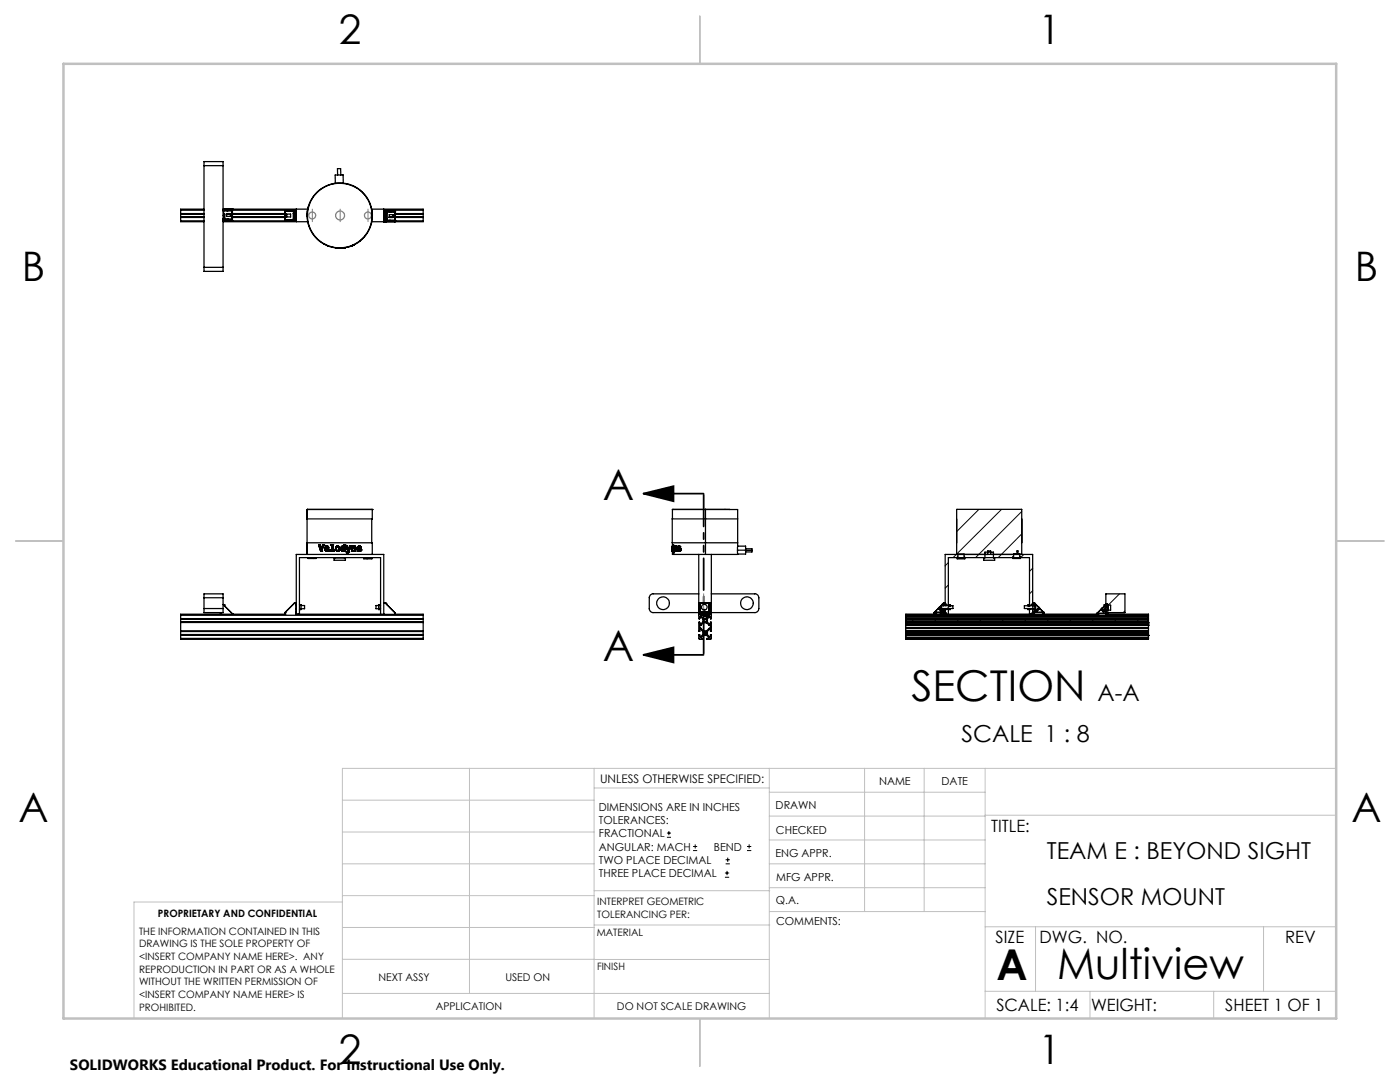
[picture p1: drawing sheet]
<svg xmlns="http://www.w3.org/2000/svg" width="279mm" height="216mm" viewBox="0 0 279 216" stroke-linecap="round" stroke-linejoin="round" font-family="sans-serif">
<g fill="none" stroke="#000" stroke-width=".2">
<path d="M189.3 112.3l-.7 .6M189.3 116.7l-.7 .7M190.9 110.6l-.7 .7M195.4 101.6l-4.5 4.5M199.9 101.6l-9 9M203.9 102.1l-9.2 9.2M203.9 106.5l-4.7 4.8M204.3 110.6l-.8 .8M206.1 113.4l-.6 .6M206.1 117.9l-.6 .6M223.4 118.5l-2.2 2.3M181.9 124.1l-.2 .2"/>
<path d="M182.3 123.7l-.3 .3M182.6 123.4l-.2 .2M183.9 126.6l-.2 .2M184.3 126.2l-.3 .3M184.6 125.9l-.2 .2M186.4 124.1l-.2 .2M186.8 123.7l-.3 .3M187.1 123.4l-.2 .2M188.4 126.6l-.2 .2M188.8 126.2l-.3 .3M188.9 121.5l-1 1.1M189.1 125.9l-.2 .2"/>
<path d="M189.6 120.9l-.5 .5M189.7 120.8l-.1 .1M190.9 124.1l-.2 .2M191.3 123.7l-.3 .3M191.6 123.4l-.2 .2M192.9 126.6l-.2 .2M193.3 126.2l-.3 .3M193.6 125.9l-.2 .2M195.4 124.1l-.2 .2M195.8 123.7l-.3 .3M196.1 123.4l-.2 .2M197.4 126.6l-.2 .2"/>
<path d="M197.8 126.2l-.3 .3M198.1 125.9l-.2 .2M199.9 124.1l-.2 .2M200.3 123.7l-.3 .3M200.6 123.4l-.2 .2M201.9 126.6l-.3 .2M202.2 126.2l-.2 .3M202.6 125.9l-.2 .2M204.4 124.1l-.2 .2M204.8 123.7l-.3 .3M205.1 123.4l-.2 .2M206.3 126.6l-.1 .2"/>
<path d="M206.5 121.9l-.6 .7M206.8 126.2l-.3 .3M207 125.9l-.1 .2M208.8 124.1l-.2 .2M209.2 123.7l-.2 .3M209.5 123.4l-.1 .2M210.9 126.6l-.3 .2M211.2 126.2l-.2 .3M211.6 125.9l-.3 .2M213.4 124.1l-.3 .2M213.7 123.7l-.2 .3M214.1 123.4l-.2 .2"/>
<path d="M215.3 126.6l-.2 .2M215.7 126.2l-.3 .3M216 125.9l-.2 .2M217.8 124.1l-.2 .2M218.2 123.7l-.3 .3M218.5 123.4l-.2 .2M219.5 122.4l-.4 .3M219.8 126.6l-.2 .2M220.2 126.2l-.3 .3M220.5 125.9l-.2 .2M221 120.9l-.7 .7M222.3 124.1l-.2 .2"/>
<path d="M222.7 123.7l-.3 .3M223 123.4l-.2 .2M224.3 126.6l-.2 .2M224.5 121.9l-.3 .3M224.7 126.2l-.3 .3M225 125.9l-.2 .2M226.8 124.1l-.2 .2M227.2 123.7l-.3 .3M227.5 123.4l-.2 .2M228.8 126.6l-.2 .2M229.2 126.2l-.3 .3M133.1 167.1h.8"/>
<path d="M133.1 166.2h.8M133.5 165.8v.9M138.3 169.7h.8M138.3 168.9h.8M138.7 168.5v.8M144.7 175h.8M144.7 174.2h.8M144.8 172.4h.9M144.8 171.6h.9M145.1 173.8v.8M145.2 171.1v.9M149.1 169.7h.8"/>
<path d="M149.1 168.9h.8M149.5 168.5v.8"/>
</g>
<path d="M128.4 98.5l6-1.5v3zM128.4 98.5h12M128.4 130.7l6-1.5v3zM128.4 130.7h12" fill="none" stroke="#000" stroke-width=".35"/>
<g fill="none" stroke="#808080" stroke-width=".25">
<circle cx="62.3" cy="43" r=".69"/>
<circle cx="67.9" cy="43" r=".89"/>
<circle cx="73.4" cy="43" r=".69"/>
</g>
<path d="M140.4 98.5v32.2" fill="none" stroke="#000" stroke-width=".35" stroke-dasharray="6.3 1.3 1.3 1.3 1.3 1.3" stroke-dashoffset="-.2"/>
<g fill="none" stroke="#c0c0c0" stroke-width=".2">
<path d="M68.3 159.7h50.3M93.7 153.3v44.9M118.6 153.3v49.9M118.6 157.2h34.9M153.5 153.3v49.9M153.5 158.1h43.1M172.5 153.3v28.6M184.4 153.3v28.6M196.6 153.3v49.9M266.7 153.3h-198.4v49.9M68.3 178.7h50.3M68.3 172.4h50.3"/>
<path d="M68.3 166h50.3M68.3 180h-41.6v23.2M118.6 177.7h35M153.5 167.6h43.1M153.5 162.8h43.1M153.5 172.4h43.1M153.5 177.1h43.1M196.6 162.7h70.1M68.3 198.2h85.2M68.3 191.4l85.2 .1M68.3 185.1h50.3M118.6 184.6h35"/>
<path d="M153.6 181.9h43M196.6 197.8h70.1M196.6 184.9h70.1M206.7 184.9v12.9M217.5 197.8v5.4M242.2 197.8v5.4M252.2 184.9v12.9"/>
</g>
<path d="M139.7 3.2v9.5M3.1 107.9h9.6M266.7 107.9h9.5M139.7 203.2v9.6" fill="none" stroke="#c0c0c0" stroke-width=".25"/>
<path d="M12.7 12.7h254v190.5h-254z" fill="none" stroke="#c0c0c0" stroke-width=".5"/>
<path d="M62.3 41.7v2.5M67.9 41.7v2.5M73.4 41.7v2.5M140.4 118.5v3.7" fill="none" stroke="#808080" stroke-width=".2" stroke-dasharray="15.2 1.3 1.3 1.3"/>
<path d="M128.4 98.5l6-1.5v3zM128.4 130.7l6-1.5v3z" fill="#000"/>
<g fill="none" stroke="#000" stroke-width=".25">
<path d="M40.7 33.1v-.9h3.8v.9M40.7 33.1v20.2M40.7 33.1h3.8M44.5 33.1v20.2M66.9 36.5v-1.6h1.4h.2v1.6M67.4 34.9l-.1-1.2h.7v1.2M36.1 42.6v.1M36.1 43.3v.1M36.1 44.1v.1h4.6M36.1 42.7h.1M36.1 43.3h.1M36.1 41.9v.7"/>
<path d="M36.1 42.7v.6M36.1 43.4v.7M36.1 42.7h4.6M36.1 41.9h4.6M36.1 44.1h4.6M36.1 43.4h4.6M36.1 43.3h4.6M36.1 42.6h4.6M40.7 41.7h-4.6v.2M40.7 53.3v.9h3.8v-.9M40.7 53.3h3.8M44.5 43.7l.1 .1"/>
<path d="M44.5 43.7h.1M44.5 43.8h.1M44.5 43h.2M44.5 43.6h.2M44.5 44.2h16.9M44.5 41.7h16.9M44.5 44h1.9M44.5 44.1h12.3M44.5 41.8h1.9M44.6 42v.1M44.6 42h.1M44.6 43.8h.1"/>
<path d="M44.6 42h-.1M44.6 42h1.6M44.6 42h1.7M44.6 43.8h.8M44.6 43.7v.1M44.6 42.1h1.7M44.6 42.1v.9M44.6 43.6v.1M44.7 43.8v-1.1h.2v1.1M45.2 42.7h.8M45.2 42.6h.8v.6h-.8zM45.3 43.8h.1"/>
<path d="M45.3 42h.1M45.3 43.8v.1M45.3 41.9h.1M45.3 43.9h.1M45.3 43.9h.2M45.4 43.8v.1M45.4 43.8h.1M45.4 42h.1M45.4 41.9v.1M45.5 43.9h.1M45.5 41.9h.1M45.5 43.8v.1"/>
<path d="M45.5 43.8h.1M45.5 43.8h.8M45.5 41.9v.1M46.2 42l.1 .1M46.3 42v.1M46.3 42h-.1M46.3 43.7v.1M46.3 43.7l-1.7 .1M46.3 42.1v1.6M46.4 41.8h.1M46.4 44h.1M46.4 41.8v2.2"/>
<path d="M46.4 42.7h10.4M46.4 41.9h10.4M46.4 43.4h10.4M46.4 43.3h10.4M46.4 42.6h10.4M56.8 44.1h.1M56.8 41.9h.1M56.8 41.9v2.2M56.9 41.9h.1M56.9 44.1h.1M56.9 44.1h1.8M56.9 41.9h1.8"/>
<path d="M56.9 41.9v2.2M56.9 43.9h.1M56.9 42.2h1.7M56.9 43.9h1.7M56.9 42.2v1.7M56.9 42.1v.1M56.9 42.1h1.8M57.2 42.7h.8v.6h-.8zM57.2 42.7v.6M57.7 42.1h.1M57.7 43.9h.1M57.7 43.9v.1"/>
<path d="M57.7 42.1h.2M57.8 42.1h.1M57.8 42.1h-.1M57.8 43.9h.1M57.9 42.1h.1M57.9 43.9h.1M57.9 43.9l-.2 .1M58.6 42.2h.1M58.6 42.1v.1M58.6 43.9h.1M58.6 42.2v.4M58.6 43.7v.2"/>
<path d="M58.7 42.1v.1M58.7 43.9h-1.8M58.7 42.6h-.2v1.1h.2M58.7 43.9h.1M58.7 42.2h.1M58.7 41.9h.1M58.7 44.1h.1M58.7 41.9v2.2M58.8 41.9h.1M58.8 44.1h.1M58.8 41.9h.3v.8M58.8 44.1h.2"/>
<path d="M58.8 41.9v2.2M58.8 44.1h.3M59 41.9v2.2M59 44.1h.1M59.1 43.5h.1M59.1 41.9h.1M59.1 44.1h.1M59.1 42.6h.1M59.1 42.7h.1M59.1 41.7v2.5M59.1 43.3v.8M61.3 43.1h.1"/>
<path d="M61.6 41.2l-.3 1.9M64.6 48.7h.1M65.4 49l.1 .1zM65.4 49h.1M66.2 49.3h.1M67 49.5h.1M67.6 49.5h.1M68.4 49.5h.1M68.5 49.5h.1M68.6 49.5h.1M68.6 49.5h.2M68.7 49.5h.1"/>
<path d="M68.7 49.5h-.2M68.8 49.4l-.1 .1M69.5 49.3h.1M70.4 49h-.1M70.4 49h.1M71.9 48.1l-.1 .1M74.2 41.7h10.3v.2M74.2 44.2h2.6M74.2 41.9l.1 1M74.3 42.9a6.5 6.5 0 0 0-6.6-6.3 6.5 6.5 0 0 0-6.4 6.5M74.3 42.9h.1M74.3 42.9a6.5 6.5 0 0 1-6.4 6.6 6.5 6.5 0 0 1-6.6-6.4"/>
<path d="M74.3 42.9a6.5 6.5 0 0 0-6.6-6.4 6.5 6.5 0 0 0-6.4 6.6M76.6 41.7v2.5M76.6 44.2h.1M76.6 42h.2M76.6 42v2.2M76.8 42h.1M76.8 44.2h.1M76.8 42v2.2M76.9 44.2h.1M76.9 44h.1M76.9 42.3h.1M76.9 42.3h.2"/>
<path d="M76.9 44h.2M76.9 42.8h.2M76.9 43.5h.2M76.9 42h1.9M76.9 42v2.2M77 42.2l-.1 .1M77 42.2h1.7M77 44h.9M77.1 42.6v1.1M77.1 42.6h.2v1.1h-.2M77.1 42.2v.1M77.1 44h.1"/>
<path d="M77.1 42.3h1.7M77.1 44h1.7M77.1 42.3v.3M77.1 43.7v.3M77.7 42.8h.8v.6h-.8zM77.7 43.3h.8M77.7 42.2h.1M77.8 42.2h.1M77.8 44h.1M77.8 44v.1M77.8 42.2h.2M77.8 44.1h.1"/>
<path d="M77.9 44v.1M77.9 44h.1M77.9 42.2h.1M77.9 44.1h.1M78 44l-.1 .1M78 44h.1M78 42.2h-.1M78 42.2h.1M78 44h.7M78.7 42.2l.1 .1M78.7 42.2h.1M78.7 44h.1"/>
<path d="M78.8 42h.1M78.8 44h-.1M78.8 44.2h.1M78.8 42.3h.1M78.8 44h.1M78.8 42.3v1.7M78.8 42v2.2M78.8 42.7h5.7M78.8 44.1h5.7M78.8 43.4h5.7M78.8 43.3h5.7M78.8 42.6h5.7"/>
<path d="M84.5 42.6v.1M84.5 43.3v.1M84.5 44.1v.1h-7.6M84.5 42.7h.1M84.5 43.3h.1M84.5 41.9v.7M84.5 42.7v.6M84.5 43.4v.7M84.5 41.9l-7.9 .1M40.7 119.3v-.8h3.8v.8M40.7 119.3h3.8M40.7 119.3v2.1"/>
<path d="M44.5 119.3v2.1M61.3 108.3h13v2.3M61.3 101.7h13M61.3 101.7h.1M61.3 101.7v8.9M61.5 111.3v.1h1.6v-.1M63.6 108.7h.2M63.6 108.7l.4 1.3M63.6 108.7h.1M63.8 108.7h.1M63.8 108.7l.3 1.1M64 110h.2"/>
<path d="M64 110h.1M64.2 110h.1M64.4 108.7h.2M64.4 108.7l-.3 1.1M64.6 108.7h.1M64.6 108.7l-.4 1.3M64.8 109.7l.1 .2M64.8 109.7h.1M64.8 109.5h.1M64.8 109.5v.2M64.9 109.1l-.1 .4M64.9 109.9l.1 .1"/>
<path d="M64.9 109.1h.1M64.9 109.9h.1M64.9 109.5l.2 .4 .2-.1M64.9 109.5h.1M65 110h.1M65 110h.2M65.2 109h.2M65.2 109l-.3 .1M65.2 110h.1M65.2 109h.1M65.3 109.1h-.2l-.2 .3h.5v-.1M65.3 109.1l.1 .1"/>
<path d="M65.3 109.1h.1M65.3 110h.1M65.3 109.8h.1M65.4 109.2v.1M65.4 109l.2 .3v.2h-.7M65.4 109h.1M65.4 109.2h.1M65.4 109.7l-.1 .1M65.4 109.3h.1M65.4 109.7h.1M65.6 109.7l-.3 .3M65.6 109.7h-.2"/>
<path d="M65.6 109.7h.1M65.9 109.8v.2M65.9 110h.1M65.9 109.8h.1M66 108.7h.4M66 108.7v.1M66 108.8h.2M66 108.7h.1M66 108.8h.1M66.2 108.8v1h-.3M66.2 108.8h.1M66.4 109.8h.3"/>
<path d="M66.4 109.8h.1M66.4 108.7h.1M66.4 108.7v1.1M66.7 111.3h2.2v.5h-2.2zM66.7 109.8v.2h-.8M66.7 109.8h.1M66.9 111.3h.1M67 109.5v.2M67 109.5h.1M67 109.7l.1 .2M67 109.3v.2M67 109.3h.1"/>
<path d="M67 109.7h.1M67.1 109.9l.1 .1M67.1 109.1l-.1 .2M67.1 109.9h.1M67.1 109.1h.1M67.2 110h.2M67.2 109l-.1 .1M67.2 109h.1M67.2 110h.1M67.3 109h-.1M67.4 109a.52 .52 0 0 1 .4 .5 .52 .52 0 0 1-.4 .5M67.4 109h-.2"/>
<path d="M67.4 110h.1M67.4 109h.1M67.5 109.1a.35 .35 0 0 0-.4 .4 .35 .35 0 0 0 .4 .4M67.5 109.1l.1 .1M67.5 109.1h.1M67.5 109.9h.1M67.6 109.2v.1M67.6 109.8l-.1 .1M67.6 109.2h.1M67.6 109.8h.1M67.6 109.3v.2M67.6 109.6v.2"/>
<path d="M67.6 109.3h.1M67.6 109.6h.1M67.6 109.5v.1M67.6 109.5h.1M68 109.5l.1 .2M68 109.5h.1M68.1 109.3l-.1 .2M68.1 109.7v.2M68.1 109.7h.1M68.1 109.3h.1M68.1 109.1v.2M68.1 109.9l.1 .1"/>
<path d="M68.1 109.9h.1M68.1 109.1h.1M68.2 109l-.1 .1M68.2 110h.2M68.2 109h.1M68.2 110h.1M68.3 110h.1M68.4 109h-.2M68.4 109h.1M68.4 110h.1M68.5 109.1l.1 .1M68.5 109.1a.35 .35 0 0 0-.3 .4 .35 .35 0 0 0 .3 .4"/>
<path d="M68.5 109.1h.1M68.5 109.9h.1M68.6 109.2l.1 .1M68.6 109.8l-.1 .1M68.6 109.2h.1M68.6 109.8h.1M68.7 109.3v.2M68.7 109.6l-.1 .2M68.7 109.3h.1M68.7 109.6h.1M68.7 109.5v.1M68.7 110v-.2l-.3 .2"/>
<path d="M68.7 108.7h.1M68.7 108.7v.4l-.3-.1M68.7 109.5h.1M68.7 110h.1M68.7 111.3h.1M68.8 110h.1M68.8 108.7h.1M68.8 108.7v1.3M69.1 109h.2M69.1 109h.1M69.1 109l.4 1M69.1 110.2h.3"/>
<path d="M69.1 110.2v.1M69.1 110.3h.2M69.1 110.2h.1M69.1 110.3h.1M69.3 109l.2 .8 .3-.8M69.3 109h.1M69.3 110.3h.1M69.4 110.2h.1M69.5 110l-.1 .2M69.5 110.2l-.2 .1M69.5 110.2h.1M69.6 110.1l-.1 .1"/>
<path d="M69.6 110.1h.1M69.8 109h.2M69.8 109h.1M70 109h.1M70 109l-.4 1.1M70.2 110h.2M70.2 109h.2M70.2 109h.1M70.2 110h.1M70.2 109v1M70.4 109v.1M70.4 109h.1"/>
<path d="M70.4 109.1h.1M70.4 109.4v.6M70.4 110h.1M70.4 109.4h.1M70.5 109l-.1 .1M70.5 109h.1M70.6 109h.1M70.6 109h-.1M70.7 109l.3 .1v.9h-.2M70.7 109h.1M70.7 109.1h-.2l-.1 .3M70.7 109.1l.1 .1"/>
<path d="M70.7 109.1h.1M70.8 109.2v.1M70.8 109.2h.1M70.8 109.3v.1M70.8 109.4v.6M70.8 109.3h.1M70.8 109.4h.1M70.8 110h.1M71.3 109.5v.2M71.3 109.5h.1M71.3 109.7l.1 .2M71.3 109.7h.1"/>
<path d="M71.3 109.3v.2M71.4 109.1l-.1 .2M71.4 109.9l.1 .1M71.4 109.9h.1M71.4 109.1h.1M71.5 109.5v.3h.3M71.5 109.5h.1M71.5 110h.2M71.5 110h.1M71.5 109l-.1 .1M71.5 109h.1M71.7 109l.3 .1 .1 .4h-.6"/>
<path d="M71.7 109h-.2M71.7 110h.1M71.7 109h.1M71.8 109.1l-.3 .1v.2h.4v-.1M71.8 109.1l.1 .1M71.8 109.1h.1M71.8 110h.1M71.8 109.8h.1M71.9 109.2v.1M71.9 109.2h.1M71.9 109.7h.2M71.9 109.7l-.1 .1"/>
<path d="M71.9 109.7h.1M71.9 109.3h.1M71.9 109.9h.1M71.9 109.9l-.1 .1M72 109.8l-.1 .1M72 109.8h.1M72.1 109.7l-.1 .1M72.1 109.7h.1M72.6 111.3v.2h1.6v-.2M74.2 103.5v4.8M74.3 101.7h.1M74.3 101.7v1.8h-13"/>
<path d="M134.2 103.5v4.8M134.2 109.9h.1M134.2 109.1h.1M134.2 109h.1M134.2 109v.1M134.2 109.1v.2M134.2 109.3v.2M134.2 109.5v.2M134.2 109.7v.2M134.2 109.9v.1M134.2 110h.1M134.2 109.2h.1"/>
<path d="M134.2 109.8h.1M134.2 109.3h.1M134.2 109.6h.1M134.2 109.5h.1M134.2 109.7h.1M134.2 101.7v1.8h13M134.2 109.8v.8h5.3M134.2 101.7h6.6M134.2 109.1v.1M134.2 109.2v.1M134.2 109.5v.1M134.2 109.6v.2"/>
<path d="M134.2 109.8v.1M134.2 109.8v.2M134.3 101.6l-.1 .1M134.3 108.7l-.1 .4M134.3 110h.1M134.3 108.7h.1M134.3 108.7v1.3M134.3 109h.1M134.3 110.2h.1M134.3 110.2v.1M134.3 109l.1 1M134.3 101.6h6.5"/>
<path d="M134.3 109l.1 .8 .1-.8M134.3 110.3h.1M134.4 110.2h-.1M134.4 110.3h-.1M134.4 110.3h.1M134.4 110v.2M134.4 110.2v.1M134.4 110.2h.1M134.4 110.1v.1M134.4 110.1h.1M134.5 109h.1M134.5 109l-.1 1.1"/>
<path d="M134.7 109v1M134.7 109.4v.6M134.7 109.3v.1M134.7 109v.1M134.7 109.3h.1M134.7 109.4h.1M134.7 110h.1M134.7 109h.1M134.8 109.2l-.1 .1M134.8 109.2h.1M134.8 109.1v.1M134.8 109.1l.1 .2 .1 .7"/>
<path d="M134.8 109.1h.1M134.9 109h.1M134.9 109l-.2 .1v-.1M134.9 109l.1 .1M135 109.3v.7M135 109.2v.1M135 109.1v.1M135 110h.1M135 109.3h.1M135 109.2h.1M135 109.1h.1M135.2 109.5l.1 .4 .2 .1"/>
<path d="M135.2 109.3v.2M135.3 109.5h.5M135.3 109.5v.2M135.3 109.5h.1M135.3 109.4h.1M135.3 109.3v.1M135.3 109.7l.1 .1M135.3 109.7h.1M135.3 109.3h.1M135.4 109.2l-.1 .1M135.4 109.8v.1M135.4 109.8h.1"/>
<path d="M135.4 109.2h.1M135.4 109.1v.1M135.4 109.1l.2 .1v.2h-.3M135.4 109.9h.1M135.4 109.1h.1M135.5 109h.1M135.5 109l-.3 .3M135.5 110h.1M135.6 110h.1M135.6 109l.1 .1M135.6 109h.1M135.7 109.9h.1"/>
<path d="M135.7 109.9l-.1 .1M135.7 109.1v.2M135.7 109.1l.1 .2M135.7 109.1h.1M135.7 109.3l.1 .2M135.7 109.8v.1M135.7 109.8h.1M135.7 109.3h.1M135.8 109.5h.1M135.8 109.7l-.1 .1M135.8 109.7l-.4 .2M135.8 109.3v.2"/>
<path d="M135.8 109.7h.1M139.5 118.5h-9.1a.73 .73 0 0 0-.8 .8v2.1a.78 .78 0 0 0 .8 .8h11.3M139.5 110.6h2.5M139.5 110.6v12h.1M140.8 101.6h4.8M140.8 101.6v.1M140.8 101.7h6.4v8.1M140.8 101.7v8.9M142 118.5h8.6a.78 .78 0 0 1 .8 .8v2.1a.85 .85 0 0 1-.8 .8h-8.6M142 110.6l-.1 12.1M147.2 109.8v.8M147.2 109.8h1.6"/>
<path d="M147.2 108.3h-13v.9M147.2 110.6h-5.2M147.2 109h1.6v.8M148.8 109.8v.8h-1.6M148.8 109.5h1.3v.3M148.8 109.8h1.3M150.1 109.8v.3h-1.3M190.9 110.6v-9h13v9M191.2 110.6l-.2 .9h1.5l-.1-.9M196.6 110.2h1.7v1.1h.2v.5h-2.2v-.5h.3zM197.1 110.6v-.7h.6v.7M202.3 110.5h1.2l.2 .9h-1.6z"/>
<path d="M203 110.6v-.7h.2v.7M203.9 103.5v4.8M36.1 123.4v.1M36.1 124.1v.1M36.1 127.4v.2h48.4v-.2M36.1 126.6v.1M36.1 125.9v.1M36.1 123.5h.1M36.1 124.1h.1M36.1 126h.1M36.1 126.6h.1M36.1 123.5h48.4"/>
<path d="M36.1 123.4h48.4M36.1 124.2h48.4M36.1 124.1h48.4M36.1 127.4h48.4M36.1 122.8h48.4M36.1 125.9h48.4M36.1 122.8v.6M36.1 123.5v.6M36.1 124.2v1.7M36.1 126v.6M36.1 126.7v.7M36.1 126.7h48.4"/>
<path d="M36.1 126.6h48.4M36.1 126h48.4M40.7 121.4v.8h3.8v-.8M40.7 121.4h3.8M44.1 122.2v.4M44.1 122.3l-.2 .3M44.5 120.6l1.9 1.8M44.7 120.8l.2-.1v.3M46.4 122.4v.2M46.4 122.4h.1M46.4 122.6h.1M56.8 122.3h.1"/>
<path d="M56.8 122.6h.1M56.8 122.3v.3M56.9 122.2l-.1 .1M56.9 122.2h.1M56.9 122.6h-20.8v.2M58.7 120.4h.1M58.7 120.4l-1.8 1.8M58.8 120.3l-.1 .1M58.8 120.3h.1M58.8 120.3l.3 .1M59.1 122.6h17.5M59.1 120.8h.1"/>
<path d="M59.1 121.5h.1M59.1 120.4v2.1M59.1 122.5l-.1 .1M59.1 120.6v.1M59.1 120.4h.1M59.1 122.4h.1M59.1 122.1v.1M59.8 120.6h.3v1h-.3M59.8 122.6v-11.3h16.2v11.3M60.1 120.8h.7v.7h-.7M75.6 120.6h.3v1h-.3zM75.6 120.8h-.6v.7h.6"/>
<path d="M75.9 120.8h.1M75.9 121.5h.1M76.6 120.3h.2M76.6 120.3h.1M76.8 120.3h.1M76.8 120.3l.1 .1M76.9 120.4h.1M76.9 120.4l1.9 1.8M77.2 120.6l.1 .1M78.8 122.2h.1M78.8 122.2v.1M78.8 122.3h.1"/>
<path d="M78.8 122.6h5.7v.2M78.8 122.5l-2.2 .1v-12h-17.5v12M78.8 122.3v.3M84.5 123.4v.1M84.5 124.1v.1M84.5 126.6v.1M84.5 125.9v.1M84.5 123.5h.1M84.5 124.1h.1M84.5 126h.1M84.5 126.6h.1M84.5 122.8v.6"/>
<path d="M84.5 123.5v.6M84.5 124.2v1.7M84.5 126v.6M84.5 126.7v.7M139.5 122.6h.1M139.5 122.2v.1M139.5 120.3v.1M139.5 122.5l2.5 .1M139.5 120.3h2.2M139.5 122.5v.1M139.5 122.3h2.2M139.5 120.4v1.8"/>
<path d="M139.5 122.3v.2M139.5 120.4h2.2M139.6 122.6h.1M139.7 121.4h.1M139.6 121.2h.1M139.7 121.2h.1M139.7 121.2h-.1M139.7 122.1v.1M139.7 121.2v.1M139.7 121.3h.1M139.7 120.4v.1M139.7 122.6l-.2 .1v.7l.1 .1 .1-.4h.1l.4 .4"/>
<path d="M139.7 120.4v1.7M139.7 122.2h.1M139.7 122.1h.1M139.7 124.7l.7-.4h.6l.5 .4 .3 .1v.5l-.3 .1-.5 .5h-.6l-.5-.5h-.2zM139.7 120.5v1.7M139.7 120.4h.1M139.7 122.2h1.7M139.7 122.1h1.7M139.9 124.7h.1M139.9 122.8l.5 .6h.6l.5-.6M139.9 122.8h1.6M140 122.8h-.1"/>
<path d="M140.2 126.6l-.4 .5h-.1v-.4h-.2v.7l.1 .2 .8-.1M140.2 123.5h.1M140.3 126.6h.1M140.3 123.5v.6l-.5 .5h-.1l-.1-.5-.1 .1v1.7h.2v-.3h.1l.5 .4v.6M140.3 122.8h.1M140.3 122.6v.2M140.4 127.5l-.5-.2 .5-.5h.6l.5 .4-.1 .2-.4 .1M140.4 127.5h.1M140.4 122.8h.1M140.4 126h.6v.5l-.5 .1zM140.4 123.5h.6v.3a.16 .16 0 0 1 0 .3 .16 .16 0 0 1-.2 0h-.1a.19 .19 0 0 1-.3 0 .19 .19 0 0 1 0-.3zM140.9 122.7h.1"/>
<path d="M141 122.6v.2M141 127.5h.1M141.1 122.6h-.2v.2M141.1 122.6v.4h-.6v-.2M141.2 126.6l.4 .5 .2-.1v-.4h.2v.9l-.1 .1-.9-.1M141.2 123.5v.6l.4 .5 .2-.1v-.3h.2v1.8h-.2v-.4h-.2l-.4 .4v.6M141.2 126.6h.1M141.2 123.5h.1M141.4 122.8h.1M141.4 120.4h.1M141.4 122.2h.1M141.4 122.1v.1"/>
<path d="M141.4 122.1h.1M141.4 120.4l.1 1.8M141.5 121.4h.1M141.5 122.1l-.1 .1M141.5 122.1v.1M141.5 121.2v.1M141.5 120.4v.8M141.5 121.3v.8M141.5 121.2h.1M141.5 121.3h.1M141.5 121.2v.2M141.7 122.6h.1"/>
<path d="M141.7 122.2v.1M141.7 122.3h.1M141.7 122.2h.1M141.7 120.4h.1M141.7 120.3v.1M141.7 120.3h.1M141.7 120.4v1.8M141.7 122.3v.3M141.8 122.6l.2 .1v.8h-.2l-.1-.4h-.1l-.4 .4M180.8 123.3l48.4 .1zM180.8 126.8h.1M180.8 124v.1"/>
<path d="M180.8 126.1v.1M180.8 123.6v.1M180.8 126.5v.1M180.8 124.3h.1M180.8 125.8l48.4 .1zM180.8 127.4v.1M180.8 122.7v.1M180.8 127.5h48.4M180.8 127.3v.1M180.8 122.8h.1M180.8 122.9h48.4zM180.8 127.2h48.4z"/>
<path d="M180.8 125.4h.1M180.8 124.7h.1M180.8 125.3v.1M180.8 124.7v.1M180.8 127.4h48.4M180.8 122.8h48.4M180.8 124.1h48.4M180.8 122.7h5.7M180.8 126.8h48.4M180.8 124.3h48.4M180.8 124.7h48.4M180.8 125.4h48.4"/>
<path d="M180.8 122.6v.1M180.8 122.8v.8M180.8 123.7v.3M180.8 124.1v.6M180.8 124.8v.5M180.8 125.4v.7M180.8 126.2v.3M180.8 126.6v.7M180.8 127.5h.1M180.8 126.6h48.4M180.8 123.6h48.4M180.8 124h48.4"/>
<path d="M180.8 126.1h48.4M180.8 126.2h48.4M180.8 123.7h48.4M180.8 126.5h48.4M180.8 127.3h48.4M180.8 125.3h48.4M180.8 124.8h48.4M180.8 122.6h5.7M186.4 122.6h-5.6M186.4 122.2v.3l.3 .3 .1-.1M186.4 122.2h.1M186.5 122.2h.1"/>
<path d="M186.5 122.1v.1M186.5 122.1l-.1 .1M186.7 122.6h1.2M186.7 122.6h1.5M186.8 122.6h.1M186.8 122.7h1.5M186.8 122.2v.4M186.8 122.6l-.3-.2 .3 .3M187.3 121.4h.1M187.3 121.4l.4 .4M187.4 121.2h.1M187.4 121.2l.1 .1"/>
<path d="M187.4 121.2l-.9 1M187.5 121.2h.1M187.5 121.2v.1M187.5 121.2h-.1M187.5 121.3h.1M187.5 121.3l.4 .4M187.5 121.2l.4 .5M187.5 121.2l.4-.5-1.4 1.4M187.7 121.8h.1M187.9 121.7l-.2 .1M187.9 121.7h.1M187.9 121.7v.1h-.2"/>
<path d="M187.9 120.6h.2v.3h2.1v.5h-2.1v.3h-.2zM188.1 122.2h.1M188.1 122.2h-1.6M188.2 120.4v.1M188.2 120.4l-.2 .2 .2-.1M188.2 122.1h.1M188.2 122.1l-.1 .1M188.2 120.5v.4M188.2 121.4v.7M188.3 122.1l-.2 .1M188.3 120.4h.1M188.3 120.4l.3-.1 .2 .3-.1 .1-.2-.2 .1 .2h-.3"/>
<path d="M188.3 120.4l-.1 .1M188.3 120.4h-.1M188.3 120.4v.5M188.3 121.4v.7M188.3 121.5l.3 .4M188.5 122.6h17.8M188.5 122.7h17.7M188.6 122.3l-.2 .3h17.9l-.1-.3M188.6 120.9v-10.3h17.5l.1 12M188.6 122.1l.2 .2-.1 .2-.2-.2-.2 .1 .2 .3-.1 .1-.2-.2h-.3l-.4-.4M188.6 120.8h.7M188.6 121.4v1.2"/>
<path d="M188.6 121.5h.7M189.3 120.8v.1M189.3 121.4v.1M189.3 120.8v-9.5h16.2v9.6M189.3 121.5v1.1M189.3 120.9h.1M189.3 121.4v.2h.4v-.2M189.3 120.9v-.2h.4v.2M189.7 120.9h.1M204.4 120.9h2.1v-.3h.2v1.1h-.2v-.3h-2.1zM205.1 120.9h.1M205.1 121.4v.2h.4"/>
<path d="M205.5 120.9h.1M205.5 120.7h-.4v.2M205.5 121.4v1.2M205.5 120.8h.6M206.1 121.4v.1h-.6M206.1 120.8v.1M206.1 122.1l-.2 .3 .2 .1 .2-.2 .1 .1-.2 .3M206.5 122.7h1.5M206.5 120.4l-.3-.1-.3 .3 .2 .1 .2-.2-.2 .2M206.5 122.1l.2 .1M206.5 122.1h.1M206.5 120.4l.1 .1"/>
<path d="M206.5 120.4h.1M206.5 120.4v1.7M206.6 122.1l.1 .1M206.6 120.5l.7 .7M206.6 120.5v.1M206.6 121.7v.4M206.6 122.6h1.5M206.6 120.4v.1M206.6 120.4l1.7 1.8M206.7 122.2h.1M206.7 122.2h1.6M206.9 121.7v.1h.1"/>
<path d="M206.9 121.7h.1M206.9 121.7l.1 .1M207 121.8h.1M207.3 121.2h.1M207.3 121.2v.1M207.3 121.2l-.4 .5M207.3 121.3l-.4 .4M207.3 121.2l.2 .2M207.4 121.4h.1M207.4 121.4l-.4 .4M207.5 121.4h.1M207.5 121.4l-.5 .4"/>
<path d="M207.5 121.4l.7 .8M208 122.6h.1M208.2 122.2h.1M208.2 122.7h10.6M208.3 122.2h.1M208.3 122.6h10.5M208.4 122.2v.4l-.3 .2-.1-.1 .2-.3-.2 .2h-1.4l-.2 .2-.2-.1M208.4 122.6h10.4M218.8 122.6l.1 .2 .1-.2M218.9 122.4l-.1 .2M218.9 122.4h.1M218.9 122.4h1.7"/>
<path d="M219 122.4h-.1M219 122.7h.1M219 122.4h1.6M219 122.6h.1M219 122.6l.2 .2M219.7 121.6h.1M219.7 121.6l.5 .5M219.8 121.6l.4 .4M219.8 121.6h.1M219.9 121.5h.1M219.9 121.5l-1 .9M219.9 121.5l.4 .4"/>
<path d="M219.9 121.4v.1M219.9 121.4h.1M220.2 122v.1M220.3 121.9l-.1 .2M220.3 121.9h.1M220.3 121.9l.1 .1-.2 .1M220.3 120.7h.3v.2h.6v.7h-.6v.2h-.3zM220.3 121l-.4 .4M220.6 120.8l.2-.3h.3l-.2 .3 .2 .1M220.6 122.4h.1M220.7 122.3h.1M220.7 122.3l-.1 .1"/>
<path d="M220.7 120.6h.1M220.7 122.2h3.8v-3.7h-3.8v3.8M220.7 120.8h1v.9h-1M220.7 122.7h8.5M220.8 122.6h.1M220.8 122.6l-.2 .2M220.8 122.8h.1M220.9 122.6h8.3M221.1 122.5v.1M221.1 122.3l-.2 .3M221.1 120.8v1.8M229.2 126.8h.1"/>
<path d="M229.2 124v.1M229.2 126.1v.1M229.2 123.6v.1M229.2 126.5v.1M229.2 124.3h.1M229.2 127.4v.1M229.2 122.7v.1M229.2 127.3v.1M229.2 122.8h.1M229.2 125.4h.1M229.2 124.7h.1M229.2 125.3v.1"/>
<path d="M229.2 124.7v.1M229.2 122.6v.1M229.2 122.8v.8M229.2 123.7v.3M229.2 124.1v.6M229.2 124.8v.5M229.2 125.4v.7M229.2 126.2v.3M229.2 126.6v.7M229.2 127.5h.1"/>
<circle cx="132.3" cy="120.4" r="1.27"/>
<circle cx="140.6" cy="121.2" r=".56"/>
<circle cx="149.1" cy="120.4" r="1.26"/>
</g>
<g font-size="8.5">
<text x="120.3" y="99.7">A</text>
<text x="120.3" y="131.9">A</text>
<text x="181.9" y="139.8">SECTION</text>
<text x="198.9" y="195.5">A</text>
<text x="211" y="195.4">Multiview</text>
</g>
<g font-size="8.1">
<text x="67.6" y="8.9">2</text>
<text x="207.3" y="8.9">1</text>
<text x="4.4" y="56.2">B</text>
<text x="270.4" y="56.2">B</text>
<text x="3.7" y="164.1">A</text>
<text x="269.7" y="164.1">A</text>
<text x="67.6" y="212.4">2</text>
<text x="207.3" y="212.4">1</text>
</g>
<g font-size="4.7">
<text x="219" y="139.8">A-A</text>
<text x="191.9" y="148">SCALE 1 : 8</text>
<text x="208.9" y="171.5">TEAM E : BEYOND SIGHT</text>
<text x="208.9" y="180.6">SENSOR MOUNT</text>
</g>
<g font-size="3.4">
<text x="197.8" y="166">TITLE:</text>
<text x="198.7" y="188.1">SIZE</text>
<text x="207.5" y="188.1">DWG. NO.</text>
<text x="256.5" y="188.2">REV</text>
<text x="198.8" y="201.7">SCALE: 1:4</text>
<text x="217.7" y="201.8">WEIGHT:</text>
<text x="244.5" y="201.7">SHEET 1 OF 1</text>
</g>
<text font-size="3" x="14" y="213.5">SOLIDWORKS Educational Product. For Instructional Use Only.</text>
<text font-size="2.4" x="119.8" y="156.2">UNLESS OTHERWISE SPECIFIED:</text>
<g font-size="2.2">
<text x="119.5" y="161.8">DIMENSIONS ARE IN INCHES</text>
<text x="154.8" y="161.4">DRAWN</text>
<text x="175.4" y="156.6">NAME</text>
<text x="187.9" y="156.7">DATE</text>
<text x="119.5" y="164.4">TOLERANCES:</text>
<text x="119.5" y="167.1">FRACTIONAL</text>
<text x="154.9" y="166.3">CHECKED</text>
<text x="119.5" y="169.7">ANGULAR: MACH</text>
<text x="119.5" y="172.4">TWO PLACE DECIMAL</text>
<text x="142.5" y="169.7">BEND</text>
<text x="154.8" y="171">ENG APPR.</text>
<text x="119.5" y="175">THREE PLACE DECIMAL</text>
<text x="154.9" y="175.7">MFG APPR.</text>
<text x="154.9" y="180.4">Q.A.</text>
<text x="154.9" y="184.6">COMMENTS:</text>
</g>
<g font-size="2.1">
<text x="75.5" y="195.7">NEXT ASSY</text>
<text x="100.9" y="195.7">USED ON</text>
<text x="86.9" y="201.5">APPLICATION</text>
<text x="123.1" y="201.6">DO NOT SCALE DRAWING</text>
</g>
<g font-size="2">
<text x="31.5" y="182.9">PROPRIETARY AND CONFIDENTIAL</text>
<text x="119.2" y="180.6">INTERPRET GEOMETRIC</text>
<text x="119.2" y="183.1">TOLERANCING PER:</text>
<text x="27.8" y="186.5">THE INFORMATION CONTAINED IN THIS</text>
<text x="27.8" y="189">DRAWING IS THE SOLE PROPERTY OF</text>
<text x="27.8" y="191.6">&lt;INSERT COMPANY NAME HERE&gt;. ANY</text>
<text x="119.1" y="186.7">MATERIAL</text>
<text x="27.8" y="194.1">REPRODUCTION IN PART OR AS A WHOLE</text>
<text x="27.8" y="196.6">WITHOUT THE WRITTEN PERMISSION OF</text>
<text x="119.1" y="193.5">FINISH</text>
<text x="27.8" y="199.1">&lt;INSERT COMPANY NAME HERE&gt; IS</text>
<text x="27.8" y="201.7">PROHIBITED.</text>
</g>
</svg>
